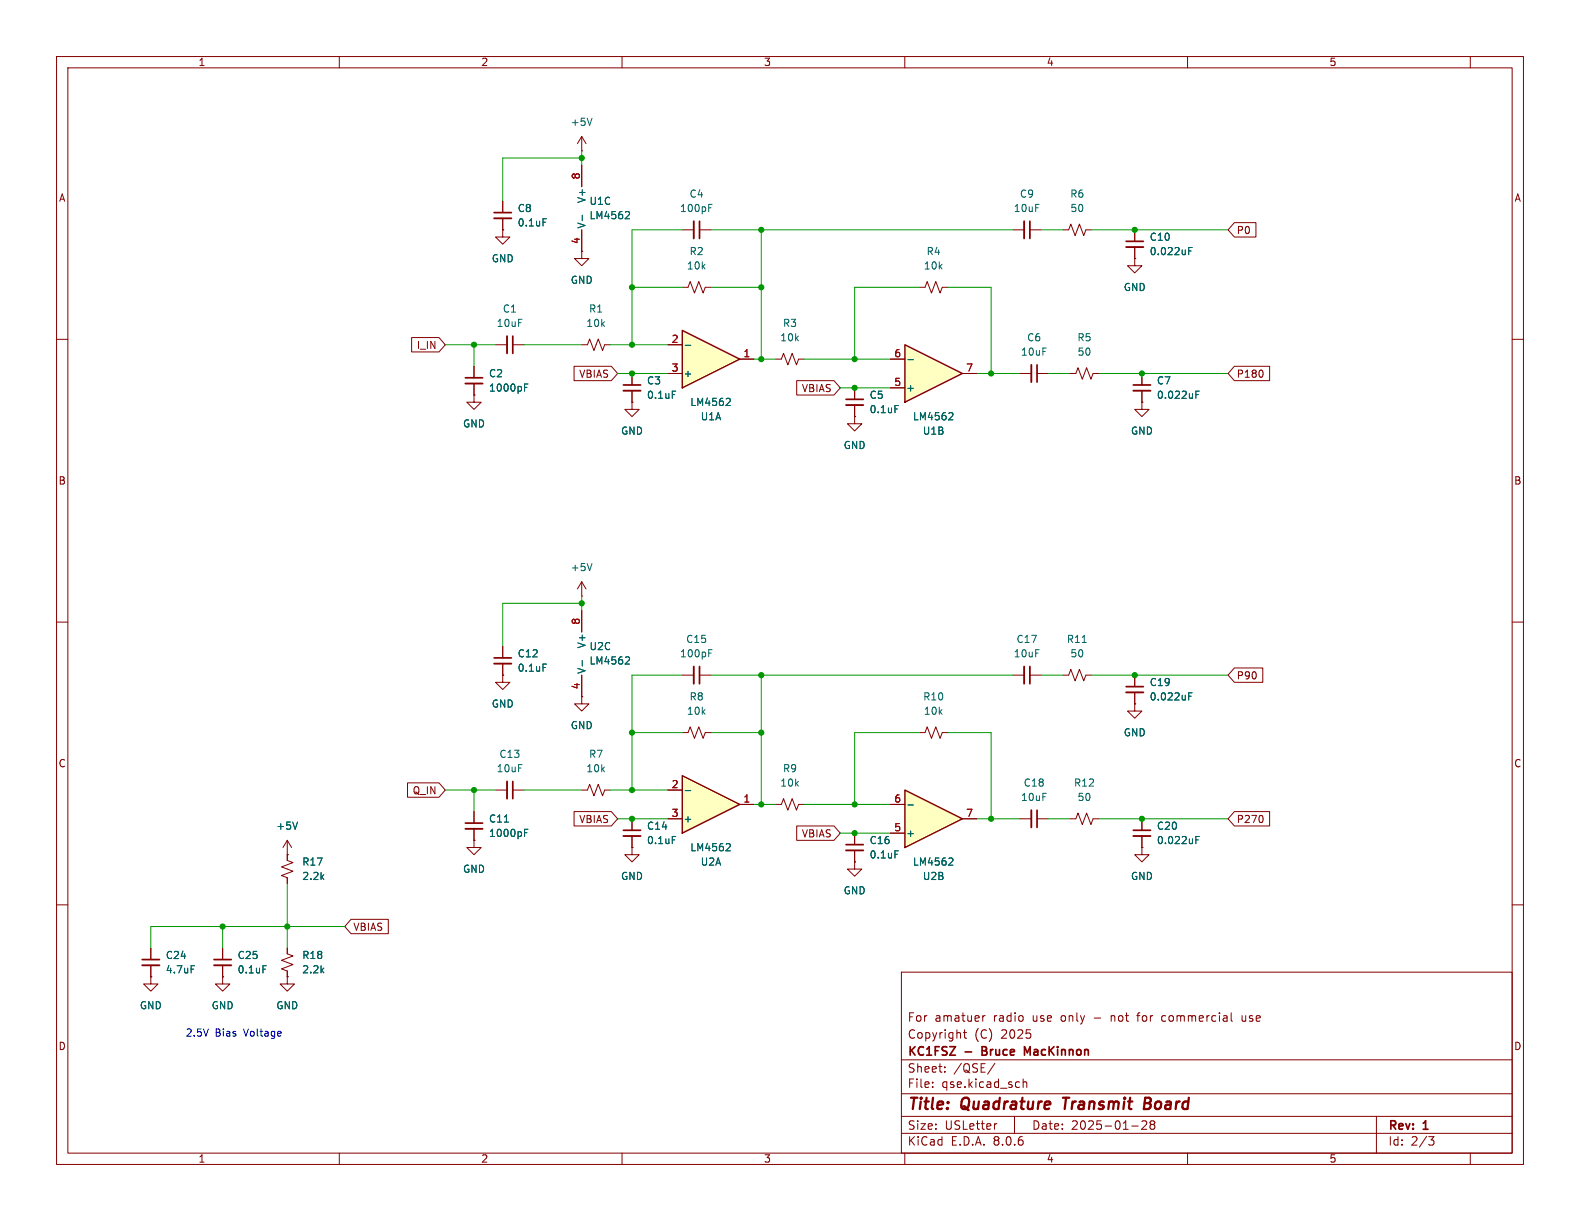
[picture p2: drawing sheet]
<svg xmlns="http://www.w3.org/2000/svg" width="279mm" height="216mm" viewBox="0 0 279 216" stroke-linecap="round" stroke-linejoin="round" font-family="sans-serif">
<g fill="none" stroke="#840000" stroke-width=".18">
<path d="M10 10h259.4v195.9h-259.4zM12 12h255.4v191.9h-255.4zM60 10v2M110 10v2M160 10v2M210 10v2M260 10v2M88.9 35.6v2M88.9 38.6v2M102.9 26.7h.1M102.9 24.1v2.6M102.9 29.2v3.8"/>
<path d="M102.9 24.1l-.8 1.3M102.9 24.1l.7 1.3M10 60h2M88.9 40.6v1.3h1.3l-1.3 1.3-1.3-1.3h1.3M88.9 40.6h.1M102.9 44.5v1.2h1.2l-1.2 1.3-1.3-1.3h1.3M102.9 44.5h.1M102.9 40.6v3.9M120.6 50.8h1.1l.3-1 .8 2 .8-2 .7 2 .4-1h1M120.6 40.6h2.1M123.7 40.6h2M179.1 40.6h2"/>
<path d="M182.1 40.6h2M200.7 45.7v1.3h1.2l-1.2 1.3-1.3-1.3h1.3M200.7 45.7h.1M200.7 40.6v2.1M200.7 43.7v2M267.4 60h2M83.8 69.9v1.2h1.3l-1.3 1.3-1.3-1.3h1.3M83.8 69.9h.1M83.8 64.8v2M83.8 67.8v2.1M87.6 61h2.1M90.7 61h2"/>
<path d="M102.9 61h1l.4-1.1 .7 2.1 .8-2.1 .8 2.1 .3-1h1M111.8 71.1v1.3h1.2l-1.2 1.3-1.3-1.3h1.3M111.8 71.1h.1M111.8 66v2.1M111.8 69.1v2M137.2 63.5h1l.4-1 .7 2 .8-2 .7 2 .4-1h1M180.3 66h2.1M183.4 66h2M189.2 66h1l.4-1 .8 2.1 .8-2.1 .7 2.1 .4-1.1h1M10 110h2M102.9 105.4h.1M102.9 102.9l-.8 1.2"/>
<path d="M102.9 102.9v2.5M102.9 102.9l.7 1.2M179.1 119.4h2M182.1 119.4h2M188 119.4h1l.4-1 .7 2 .8-2 .7 2 .4-1h1M200.7 119.4v2M267.4 110h2M102.9 139.7h1l.4-1 .7 2 .8-2 .8 2 .3-1h1M200.7 122.4v2.1M10 160h2M50.8 151.1h.1M50.8 148.6v3.5l1 .4-2 .8 2 .8-2 .7 1 .4v1"/>
<path d="M50.8 148.6l-.8 1.3M50.8 148.6l.8 1.3M180.3 144.8h2.1M183.4 144.8h2M189.2 144.8h1l.4-1 .8 2 .8-2 .7 2 .4-1h1M201.9 149.9v1.2h1.3l-1.3 1.3-1.2-1.3h1.2M201.9 149.9h.1M201.9 144.8v2M201.9 147.8v2.1M267.4 160h2M50.8 167.6v1.1l1 .3-2 .8 2 .8-2 .7 1 .4v1M159.4 171.9h108v32h-108z"/>
<path d="M173.8 179.6v1M174.2 179.6l-.3 .1-.1 .2M201 179.6h.6M205.7 179.6l-.3 .3v.4l.3 .3M217.7 179.1v1.3l.2 .2M219.6 179.6v.8l.1 .1 .4 .1M159.4 197.4h108M159.4 193.4h108M159.4 187.4h108M164.9 192.1v.2M164.9 191.4v.1M167.1 189.4v.2"/>
<path d="M167.1 188.7v.1M170.4 182.6h.5M170.6 182.1v1.3l.3 .2M175.9 188l-1.3 1.9M176.3 198.7l-.3 .1M179.4 197.4v3M180.9 190.8v1.5M180.9 191.4l.2-.1 .4 .1 .1 .9M200.1 199.1h1.2M201.9 198.3l.6-.1 .2 .1 .1 .3-.9 1.1h.9M203.6 198.8l-.2-.3 .2-.3 .5 .1 .1 .2-.3 .3M203.6 198.8l-.2 .3v.3l.2 .3 .5-.1 .1-.2-.1-.4-.2-.2"/>
<path d="M203.6 198.8h.3M243.4 197.4v6.5M60 203.9v2M110 203.9v2M159.4 200.4h108M160 203.9v2M210 203.9v2M252.6 201h1l-.5 .6 .4 .1 .1 .5-.3 .3h-.4M260 203.9v2"/>
</g>
<path d="M187.9 194.1h1.2M188.5 194.1l-.2 2M202.4 195.1h.7M203.1 195.1l.2 .1M203.2 194.1h-.7l-.2 2 .9-.1M203.3 195l-.2 .1" fill="none" stroke="#840000" stroke-width=".4"/>
<g fill="none" stroke="#840000" stroke-width=".3">
<path d="M87.4 37.6h3M123.7 39.1v3.1M182.1 39.1v3.1M90.7 59.4v3.1M199.1 42.7h3.1M82.3 66.8h3M110.2 68.1h3.1M183.4 64.5v3.1M182.1 117.9v3M199.1 121.4h3.1M183.4 143.3v3M200.4 146.8h3.1"/>
<path d="M173.7 185.8h.5M174.2 185.1h-.5v1.5h.5M182.2 185.1l-.5 1-.5-1v1.5"/>
</g>
<g fill="none" stroke="#006464" stroke-width=".18">
<path d="M96 38.7h.6M103 38.1v.9M104.7 20.9l-.4 1.3M110.8 37.4l.4 .1 .1 .3-.8 .9h.8M125.3 36.7h.5M125.3 36.1h.6M210.2 44.4h.4M210.2 43.8h.6M92.8 68.5h.4M92.8 67.9h.6M118.9 69.2h.6M104.7 99.6l-.4 1.3"/>
<path d="M191.4 113.6h.7M210.2 123.1h.4M210.2 122.5h.6M52.6 145.4l-.4 1.2M211.5 148.5h.4M211.5 147.9h.6"/>
</g>
<path d="M87.4 38.6h3M122.7 39.1v3.1M181.1 39.1v3.1M89.7 59.4v3.1M199.1 43.7h3.1M82.3 67.8h3M110.2 69.1h3.1M182.4 64.5v3.1M181.1 117.9v3M199.1 122.4h3.1M182.4 143.3v3M200.4 147.8h3.1" fill="none" stroke="#840000" stroke-width=".33"/>
<path d="M120.6 58.4l10.2 5.1-10.2 5.1z" fill="#ffffc2"/>
<path d="M120.6 58.4l10.2 5.1-10.2 5.1z" fill="none" stroke="#840000" stroke-width=".25"/>
<g fill="none" stroke="#840000" stroke-width=".18">
<path d="M162.6 50.8h1l.4-1 .7 2 .8-2 .7 2 .4-1h1M118.1 61h2.5M118.1 66h2.5M130.8 63.5h2.5M151.1 68.6v2M151.1 71.6v2.1M201.9 71.1v1.3h1.3l-1.3 1.3-1.2-1.3h1.2M201.9 71.1h.1M201.9 66v2.1M201.9 69.1v2M88.9 119.4v1.3h1.3l-1.3 1.2-1.3-1.2h1.3M88.9 119.4h.1"/>
<path d="M88.9 114.3v2M88.9 117.3v2.1M102.9 108v3.8M102.9 119.4v3.8M120.6 119.4h2.1M123.7 119.4h2M87.6 139.7h2.1M90.7 139.7h2M102.9 123.2v1.3h1.2l-1.2 1.2-1.3-1.2h1.3M102.9 123.2h.1M200.7 124.5v1.2h1.2l-1.2 1.3-1.3-1.3h1.3M200.7 124.5h.1"/>
<path d="M83.8 148.6v1.3h1.3l-1.3 1.2-1.3-1.2h1.3M83.8 148.6h.1M83.8 143.5v2M83.8 146.6v2M111.8 149.9v1.2h1.2l-1.2 1.3-1.3-1.3h1.3M111.8 149.9h.1M111.8 144.8v2M111.8 147.8v2.1M26.7 172.7v1.3h1.2l-1.2 1.3-1.3-1.3h1.3M26.7 172.7h.1M26.7 167.6v2.1M26.7 170.7v2"/>
<path d="M39.4 172.7v1.3h1.2l-1.2 1.3-1.3-1.3h1.3M39.4 172.7h.1M39.4 167.6v2.1M39.4 170.7v2M50.8 172.7v1.3h1.3l-1.3 1.3-1.3-1.3h1.3M50.8 172.7h.1"/>
</g>
<g fill="none" stroke="#006464" stroke-width=".18">
<path d="M121.2 61.1h.9M128.6 70.4l.4 .1 .1 .3-.7 .9h.7M158.3 71.7h.6M211.5 69.8h.4M211.5 69.2h.6M96 117.4h.6M103 116.8v1M110.8 116.1l.4 .1 .1 .3-.8 .9h.8M125.3 115.5h.5M125.3 114.9h.6M89.2 145.4h.7M92.8 147.2h.4"/>
<path d="M92.8 146.6h.6M118.9 147.9h.6M33.8 170.8h.6M46.5 170.8h.6"/>
</g>
<path d="M149.6 71.6h3.1M200.4 69.1h3.1M87.4 117.3h3M122.7 117.9v3M89.7 138.2v3M82.3 146.6h3M110.2 147.8h3.1M25.1 170.7h3.1M37.8 170.7h3.1" fill="none" stroke="#840000" stroke-width=".33"/>
<path d="M149.6 70.6h3.1M200.4 68.1h3.1M87.4 116.3h3M123.7 117.9v3M90.7 138.2v3M82.3 145.5h3M110.2 146.8h3.1M25.1 169.7h3.1M37.8 169.7h3.1" fill="none" stroke="#840000" stroke-width=".3"/>
<path d="M160 139.7l10.2 5.1-10.2 5.1z" fill="#ffffc2"/>
<path d="M160 139.7l10.2 5.1-10.2 5.1z" fill="none" stroke="#840000" stroke-width=".25"/>
<path d="M162.6 129.5h1l.4-1 .7 2.1 .8-2.1 .7 2.1 .4-1.1h1M137.2 142.2h1l.4-1 .7 2.1 .8-2.1 .7 2.1 .4-1.1h1M157.5 147.3h2.5M157.5 142.2h2.5M170.2 144.8h2.5" fill="none" stroke="#840000" stroke-width=".18"/>
<path d="M160.5 142.3h1M168 151.7l.4 .1 .1 .3-.8 .9h.8" fill="none" stroke="#006464" stroke-width=".18"/>
<path d="M160 61l10.2 5-10.2 5.1z" fill="#ffffc2"/>
<path d="M160 61l10.2 5-10.2 5.1z" fill="none" stroke="#840000" stroke-width=".25"/>
<path d="M157.5 68.6h2.5M157.5 63.5h2.5M170.2 66h2.5" fill="none" stroke="#840000" stroke-width=".18"/>
<path d="M160.5 63.6h1M168 73h.4l.1 .3-.8 .9h.8" fill="none" stroke="#006464" stroke-width=".18"/>
<path d="M120.6 137.2l10.2 5-10.2 5.1z" fill="#ffffc2"/>
<path d="M120.6 137.2l10.2 5-10.2 5.1z" fill="none" stroke="#840000" stroke-width=".25"/>
<g fill="none" stroke="#840000" stroke-width=".18">
<path d="M88.9 35.6v2M88.9 38.6v2M102.9 29.2v3.8M218.3 39.4h3.8v2.5h-3.8l-1.1-1.3zM72.8 59.7h4.8l1.1 1.3-1.1 1.2h-4.8zM88.9 40.6h.1M102.9 44.5h.1M102.9 40.6v3.9M188 40.6h1l.4-1 .7 2.1 .8-2.1 .7 2.1 .4-1.1h1M200.7 45.7h.1M200.7 40.6v2.1M200.7 43.7v2"/>
<path d="M83.8 69.9h.1M83.8 64.8v2M83.8 67.8v2.1M101.5 64.8h6.6l1.1 1.2-1.1 1.3h-6.6zM111.8 71.1h.1M111.8 66v2.1M111.8 69.1v2M118.1 61h2.5M118.1 66h2.5M130.8 63.5h2.5M140.9 67.3h6.6l1.1 1.3-1.1 1.3h-6.6zM151.1 73.7v1.2h1.3l-1.3 1.3-1.2-1.3h1.2"/>
<path d="M151.1 73.7h.1M151.1 68.6v2M151.1 71.6v2.1M157.5 63.5h2.5M157.5 68.6h2.5M170.2 66h2.5M201.9 71.1h.1M201.9 66v2.1M201.9 69.1v2M218.3 64.8h6.2v2.5h-6.2l-1.1-1.3zM223.2 65.6l.2 .3-.2 .7M88.9 119.4h.1"/>
<path d="M88.9 114.3v2M88.9 117.3v2.1M102.9 108v3.8M102.9 119.4v3.8M200.7 119.4v2M218.3 118.1h5v2.6h-5l-1.1-1.3zM72.1 138.4h5.5l1.1 1.3-1.1 1.3h-5.5zM102.9 123.2h.1M118.1 139.7h2.5M120.6 129.5h1.1l.3-1 .8 2.1 .8-2.1 .7 2.1 .4-1.1h1M200.7 124.5h.1M200.7 122.4v2.1"/>
<path d="M50.8 151.1h.1M50.8 151.1v1M50.8 155.2v1M83.8 148.6h.1M83.8 143.5v2M83.8 146.6v2M101.5 143.5h6.6l1.1 1.3-1.1 1.3h-6.6zM111.8 149.9h.1M111.8 144.8v2M111.8 147.8v2.1M118.1 144.8h2.5M130.8 142.2h2.5"/>
<path d="M140.9 146h6.6l1.1 1.3-1.1 1.3h-6.6zM151.1 152.4v1.3h1.3l-1.3 1.2-1.2-1.2h1.2M151.1 152.4h.1M151.1 147.3v2.1M151.1 150.4v2M157.5 142.2h2.5M157.5 147.3h2.5M170.2 144.8h2.5M201.9 149.9h.1M201.9 144.8v2M201.9 147.8v2.1M218.3 143.5h6.2v2.6h-6.2l-1.1-1.3z"/>
<path d="M223.2 144.3l.2 .4-.2 .6M26.7 172.7h.1M26.7 167.6v2.1M26.7 170.7v2M39.4 172.7h.1M39.4 167.6v2.1M39.4 170.7v2M50.8 172.7h.1M50.8 167.6v1.1M50.8 171.7v1M62.1 162.6h6.6v2.5h-6.6l-1.1-1.3z"/>
</g>
<g fill="none" stroke="#006464" stroke-width=".18">
<path d="M96 38.7h.6M103 38.1v.9M110.8 37.4l.4 .1 .1 .3-.8 .9h.8M210.2 44.4h.4M210.2 43.8h.6M92.8 68.5h.4M92.8 67.9h.6M118.9 69.2h.6M121.2 61.1h.9M128.6 70.4l.4 .1 .1 .3-.7 .9h.7M158.3 71.7h.6M160.5 63.6h1"/>
<path d="M168 73h.4l.1 .3-.8 .9h.8M211.5 69.2h.6M211.5 69.8h.4M96 117.4h.6M103 116.8v1M110.8 116.1l.4 .1 .1 .3-.8 .9h.8M121.2 139.8h.9M210.2 123.1h.4M210.2 122.5h.6M52.6 145.4l-.4 1.2M89.2 145.4h.7M92.8 147.2h.4"/>
<path d="M92.8 146.6h.6M118.9 147.9h.6M128.6 149.2h.4l.1 .3-.7 .9h.7M158.3 150.4h.6M160.5 142.3h1M168 151.7l.4 .1 .1 .3-.8 .9h.8M211.5 148.5h.4M211.5 147.9h.6M33.8 170.8h.6M46.5 170.8h.6"/>
</g>
<path d="M149.6 150.4h3.1" fill="none" stroke="#840000" stroke-width=".33"/>
<path d="M149.6 149.4h3.1" fill="none" stroke="#840000" stroke-width=".3"/>
<g fill="none" stroke="#009600" stroke-width=".18">
<path d="M102.9 26.7v2.5M102.9 27.9h-14v7.7M111.8 50.8h8.8M120.6 40.6h-8.8v20.4M125.7 40.6h53.4M125.7 50.8h8.9M134.6 40.6v22.9M162.6 50.8h-11.5v12.7M167.6 50.8h7.7v15.2M184.1 40.6h3.9M193 40.6h24.2M78.7 61h8.9"/>
<path d="M83.8 61v3.8M92.7 61h10.2M107.9 61h10.2M109.2 66h8.9M133.3 63.5h3.9M142.2 63.5h15.3M148.6 68.6h8.9M172.7 66h7.6M185.4 66h3.8M194.3 66h22.9M102.9 105.4v2.6M102.9 106.7h-14v7.6"/>
<path d="M120.6 119.4h-8.8v20.3M125.7 119.4h53.4M134.6 119.4v22.8M184.1 119.4h3.9M193 119.4h24.2M78.7 139.7h8.9M83.8 139.7v3.8M92.7 139.7h10.2M107.9 139.7h10.2M111.8 129.5h8.8M125.7 129.5h8.9M162.6 129.5h-11.5v12.7"/>
<path d="M167.6 129.5h7.7v15.3M50.8 156.2v11.4M109.2 144.8h8.9M133.3 142.2h3.9M142.2 142.2h15.3M148.6 147.3h8.9M172.7 144.8h7.6M185.4 144.8h3.8M194.3 144.8h22.9M39.4 163.8v3.8M61 163.8h-34.3v3.8"/>
</g>
<g fill="#009600" stroke="#009600" stroke-width=".18">
<circle cx="111.8" cy="50.8" r=".46"/>
<circle cx="111.8" cy="61" r=".46"/>
<circle cx="102.9" cy="106.7" r=".46"/>
<circle cx="102.9" cy="27.9" r=".46"/>
<circle cx="83.8" cy="61" r=".46"/>
<circle cx="200.7" cy="119.4" r=".46"/>
<circle cx="201.9" cy="66" r=".46"/>
<circle cx="201.9" cy="144.8" r=".46"/>
<circle cx="134.6" cy="50.8" r=".46"/>
<circle cx="134.6" cy="40.6" r=".46"/>
<circle cx="111.8" cy="66" r=".46"/>
<circle cx="134.6" cy="63.5" r=".46"/>
<circle cx="134.6" cy="142.2" r=".46"/>
<circle cx="151.1" cy="142.2" r=".46"/>
<circle cx="134.6" cy="129.5" r=".46"/>
<circle cx="134.6" cy="119.4" r=".46"/>
<circle cx="111.8" cy="139.7" r=".46"/>
<circle cx="50.8" cy="163.8" r=".46"/>
<circle cx="39.4" cy="163.8" r=".46"/>
<circle cx="83.8" cy="139.7" r=".46"/>
<circle cx="111.8" cy="144.8" r=".46"/>
<circle cx="111.8" cy="129.5" r=".46"/>
<circle cx="175.3" cy="144.8" r=".46"/>
<circle cx="151.1" cy="147.3" r=".46"/>
<circle cx="151.1" cy="68.6" r=".46"/>
<circle cx="151.1" cy="63.5" r=".46"/>
<circle cx="200.7" cy="40.6" r=".46"/>
<circle cx="175.3" cy="66" r=".46"/>
</g>
<g font-size="2.8" fill="#840000">
<text x="160.4" y="196.8">Title:</text>
<text x="170.1" y="196.8">Quadrature</text>
<text x="188.9" y="196.8">Transmit</text>
<text x="203.9" y="196.8">Board</text>
</g>
<g font-size="2.1" fill="#840000">
<text x="160.4" y="183.9">Copyright</text>
<text x="160.4" y="180.9">For</text>
<text x="165.3" y="180.9">amatuer</text>
<text x="172.3" y="183.9">(C)</text>
<text x="175.7" y="180.9">radio</text>
<text x="177.1" y="183.9">2025</text>
<text x="182.7" y="180.9">use</text>
<text x="187.9" y="180.9">only</text>
<text x="193.8" y="180.9">-</text>
<text x="197" y="180.9">not</text>
<text x="201.9" y="180.9">for</text>
<text x="206.3" y="180.9">commercial</text>
<text x="220.6" y="180.9">use</text>
<text x="160.4" y="189.9">Sheet:</text>
<text x="160.4" y="187.1">KC1FSZ</text>
<text x="168.6" y="189.9">/QSE/</text>
<text x="170.7" y="187.1">-</text>
<text x="174.3" y="187.1">Bruce</text>
<text x="182.4" y="187.1">MacKinnon</text>
<text x="160.4" y="192.6">File:</text>
<text x="166.5" y="192.6">qse.kicad_sch</text>
<text x="160.4" y="202.8">KiCad</text>
<text x="160.4" y="200">Size:</text>
<text x="167.1" y="200">USLetter</text>
<text x="168.1" y="202.8">E.D.A.</text>
<text x="175.7" y="202.8">8.0.6</text>
<text x="182.4" y="200">Date:</text>
<text x="189.4" y="200">2025-01-28</text>
<text x="245.4" y="200.2">Rev:</text>
<text x="245.4" y="202.8">Id:</text>
<text x="249.5" y="202.8">2/3</text>
<text x="251.8" y="200.2">1</text>
</g>
<g font-size="1.8" fill="#840000">
<text x="35" y="11.9">1</text>
<text x="85" y="11.9">2</text>
<text x="135" y="11.9">3</text>
<text x="185" y="11.9">4</text>
<text x="235" y="11.9">5</text>
<text x="10.3" y="35.9">A</text>
<text x="267.7" y="35.9">A</text>
<text x="218.6" y="41.6">P0</text>
<text x="73.6" y="61.9">I_IN</text>
<text x="102.3" y="67">VBIAS</text>
<text x="141.7" y="69.5">VBIAS</text>
<text x="218.6" y="67">P180</text>
<text x="10.3" y="85.9">B</text>
<text x="267.7" y="85.9">B</text>
<text x="218.6" y="120.3">P90</text>
<text x="10.3" y="135.9">C</text>
<text x="267.7" y="135.9">C</text>
<text x="72.9" y="140.7">Q_IN</text>
<text x="102.3" y="145.7">VBIAS</text>
<text x="141.7" y="148.3">VBIAS</text>
<text x="218.6" y="145.7">P270</text>
<text x="62.4" y="164.8">VBIAS</text>
<text x="10.3" y="185.9">D</text>
<text x="267.7" y="185.9">D</text>
<text x="35" y="205.8">1</text>
<text x="85" y="205.8">2</text>
<text x="135" y="205.8">3</text>
<text x="185" y="205.8">4</text>
<text x="235" y="205.8">5</text>
</g>
<g font-size="1.8" fill="#006464">
<text x="100.8" y="22.5">+5V</text>
<text x="121.8" y="35.2">C4</text>
<text x="180.3" y="35.2">C9</text>
<text x="189.2" y="35.2">R6</text>
<text x="91.4" y="37.7">C8</text>
<text x="91.4" y="40.2">0.1uF</text>
<text x="103.7" y="40.5" transform="rotate(-90 103.7 40.5)">V-</text>
<text x="103.7" y="36" transform="rotate(-90 103.7 36)">V+</text>
<text x="104.1" y="39">LM4562</text>
<text x="104.1" y="36.4">U1C</text>
<text x="120.1" y="37.7">100pF</text>
<text x="179.2" y="37.7">10uF</text>
<text x="189.2" y="37.7">50</text>
<text x="86.9" y="46.6">GND</text>
<text x="121.4" y="47.9">10k</text>
<text x="121.8" y="45.3">R2</text>
<text x="163.3" y="47.9">10k</text>
<text x="163.8" y="45.3">R4</text>
<text x="203.2" y="42.8">C10</text>
<text x="203.2" y="45.3">0.022uF</text>
<text x="100.8" y="50.4">GND</text>
<text x="198.6" y="51.7">GND</text>
<text x="87.7" y="58">10uF</text>
<text x="88.8" y="55.5">C1</text>
<text x="103.6" y="58">10k</text>
<text x="104.1" y="55.5">R1</text>
<text x="138.4" y="58">R3</text>
<text x="137.9" y="60.6">10k</text>
<text x="180.4" y="63.1">10uF</text>
<text x="181.5" y="60.6">C6</text>
<text x="190.4" y="60.6">R5</text>
<text x="190.5" y="63.1">50</text>
<text x="86.4" y="66.9">C2</text>
<text x="86.4" y="69.4">1000pF</text>
<text x="114.3" y="68.2">C3</text>
<text x="114.3" y="70.7">0.1uF</text>
<text x="120.8" y="66.9">+</text>
<text x="122" y="72">LM4562</text>
<text x="153.7" y="70.7">C5</text>
<text x="160.1" y="69.4">+</text>
<text x="204.5" y="68.2">C7</text>
<text x="204.5" y="70.7">0.022uF</text>
<text x="81.8" y="75.8">GND</text>
<text x="109.7" y="77.1">GND</text>
<text x="123.8" y="74.5">U1A</text>
<text x="153.7" y="73.3">0.1uF</text>
<text x="161.3" y="74.5">LM4562</text>
<text x="163.1" y="77.1">U1B</text>
<text x="199.9" y="77.1">GND</text>
<text x="149.1" y="79.6">GND</text>
<text x="100.8" y="101.2">+5V</text>
<text x="121.2" y="113.9">C15</text>
<text x="179.7" y="113.9">C17</text>
<text x="188.6" y="113.9">R11</text>
<text x="91.4" y="116.4">C12</text>
<text x="91.4" y="119">0.1uF</text>
<text x="103.7" y="119.3" transform="rotate(-90 103.7 119.3)">V-</text>
<text x="103.7" y="114.8" transform="rotate(-90 103.7 114.8)">V+</text>
<text x="104.1" y="117.7">LM4562</text>
<text x="104.1" y="115.2">U2C</text>
<text x="120.1" y="116.4">100pF</text>
<text x="179.2" y="116.4">10uF</text>
<text x="189.2" y="116.4">50</text>
<text x="86.9" y="125.3">GND</text>
<text x="121.8" y="124.1">R8</text>
<text x="163.2" y="124.1">R10</text>
<text x="203.2" y="121.5">C19</text>
<text x="203.2" y="124.1">0.022uF</text>
<text x="100.8" y="129.1">GND</text>
<text x="121.4" y="126.6">10k</text>
<text x="163.3" y="126.6">10k</text>
<text x="198.6" y="130.4">GND</text>
<text x="87.7" y="136.8">10uF</text>
<text x="88.2" y="134.2">C13</text>
<text x="103.6" y="136.8">10k</text>
<text x="104.1" y="134.2">R7</text>
<text x="138.4" y="136.8">R9</text>
<text x="137.9" y="139.3">10k</text>
<text x="180.4" y="141.8">10uF</text>
<text x="180.9" y="139.3">C18</text>
<text x="189.8" y="139.3">R12</text>
<text x="190.5" y="141.8">50</text>
<text x="48.8" y="146.9">+5V</text>
<text x="86.4" y="145.6">C11</text>
<text x="86.4" y="148.2">1000pF</text>
<text x="114.3" y="146.9">C14</text>
<text x="114.3" y="149.5">0.1uF</text>
<text x="120.8" y="145.6">+</text>
<text x="153.7" y="149.5">C16</text>
<text x="160.1" y="148.2">+</text>
<text x="204.5" y="146.9">C20</text>
<text x="204.5" y="149.5">0.022uF</text>
<text x="53.3" y="155.8">2.2k</text>
<text x="53.3" y="153.3">R17</text>
<text x="81.8" y="154.5">GND</text>
<text x="109.7" y="155.8">GND</text>
<text x="122" y="150.7">LM4562</text>
<text x="123.8" y="153.3">U2A</text>
<text x="153.7" y="152">0.1uF</text>
<text x="161.3" y="153.3">LM4562</text>
<text x="163.1" y="155.8">U2B</text>
<text x="199.9" y="155.8">GND</text>
<text x="149.1" y="158.3">GND</text>
<text x="29.2" y="169.8">C24</text>
<text x="29.2" y="172.3">4.7uF</text>
<text x="41.9" y="169.8">C25</text>
<text x="41.9" y="172.3">0.1uF</text>
<text x="53.3" y="172.3">2.2k</text>
<text x="53.3" y="169.8">R18</text>
<text x="24.6" y="178.7">GND</text>
<text x="37.3" y="178.7">GND</text>
<text x="48.8" y="178.7">GND</text>
</g>
<g font-size="1.8" fill="#a90000">
<text x="102.6" y="31.8" transform="rotate(-90 102.6 31.8)">8</text>
<text x="102.6" y="43.3" transform="rotate(-90 102.6 43.3)">4</text>
<text x="118.7" y="60.7">2</text>
<text x="118.7" y="65.8">3</text>
<text x="131.4" y="63.2">1</text>
<text x="158" y="63.2">6</text>
<text x="170.7" y="65.8">7</text>
<text x="158" y="68.3">5</text>
<text x="102.6" y="110.6" transform="rotate(-90 102.6 110.6)">8</text>
<text x="102.6" y="122" transform="rotate(-90 102.6 122)">4</text>
<text x="118.7" y="139.4">2</text>
<text x="131.4" y="142">1</text>
<text x="158" y="142">6</text>
<text x="118.7" y="144.5">3</text>
<text x="158" y="147.1">5</text>
<text x="170.7" y="144.5">7</text>
</g>
<g font-size="1.8" fill="#0000c2">
<text x="32.7" y="183.5">2.5V</text>
<text x="38" y="183.5">Bias</text>
<text x="43.2" y="183.5">Voltage</text>
</g>
</svg>
